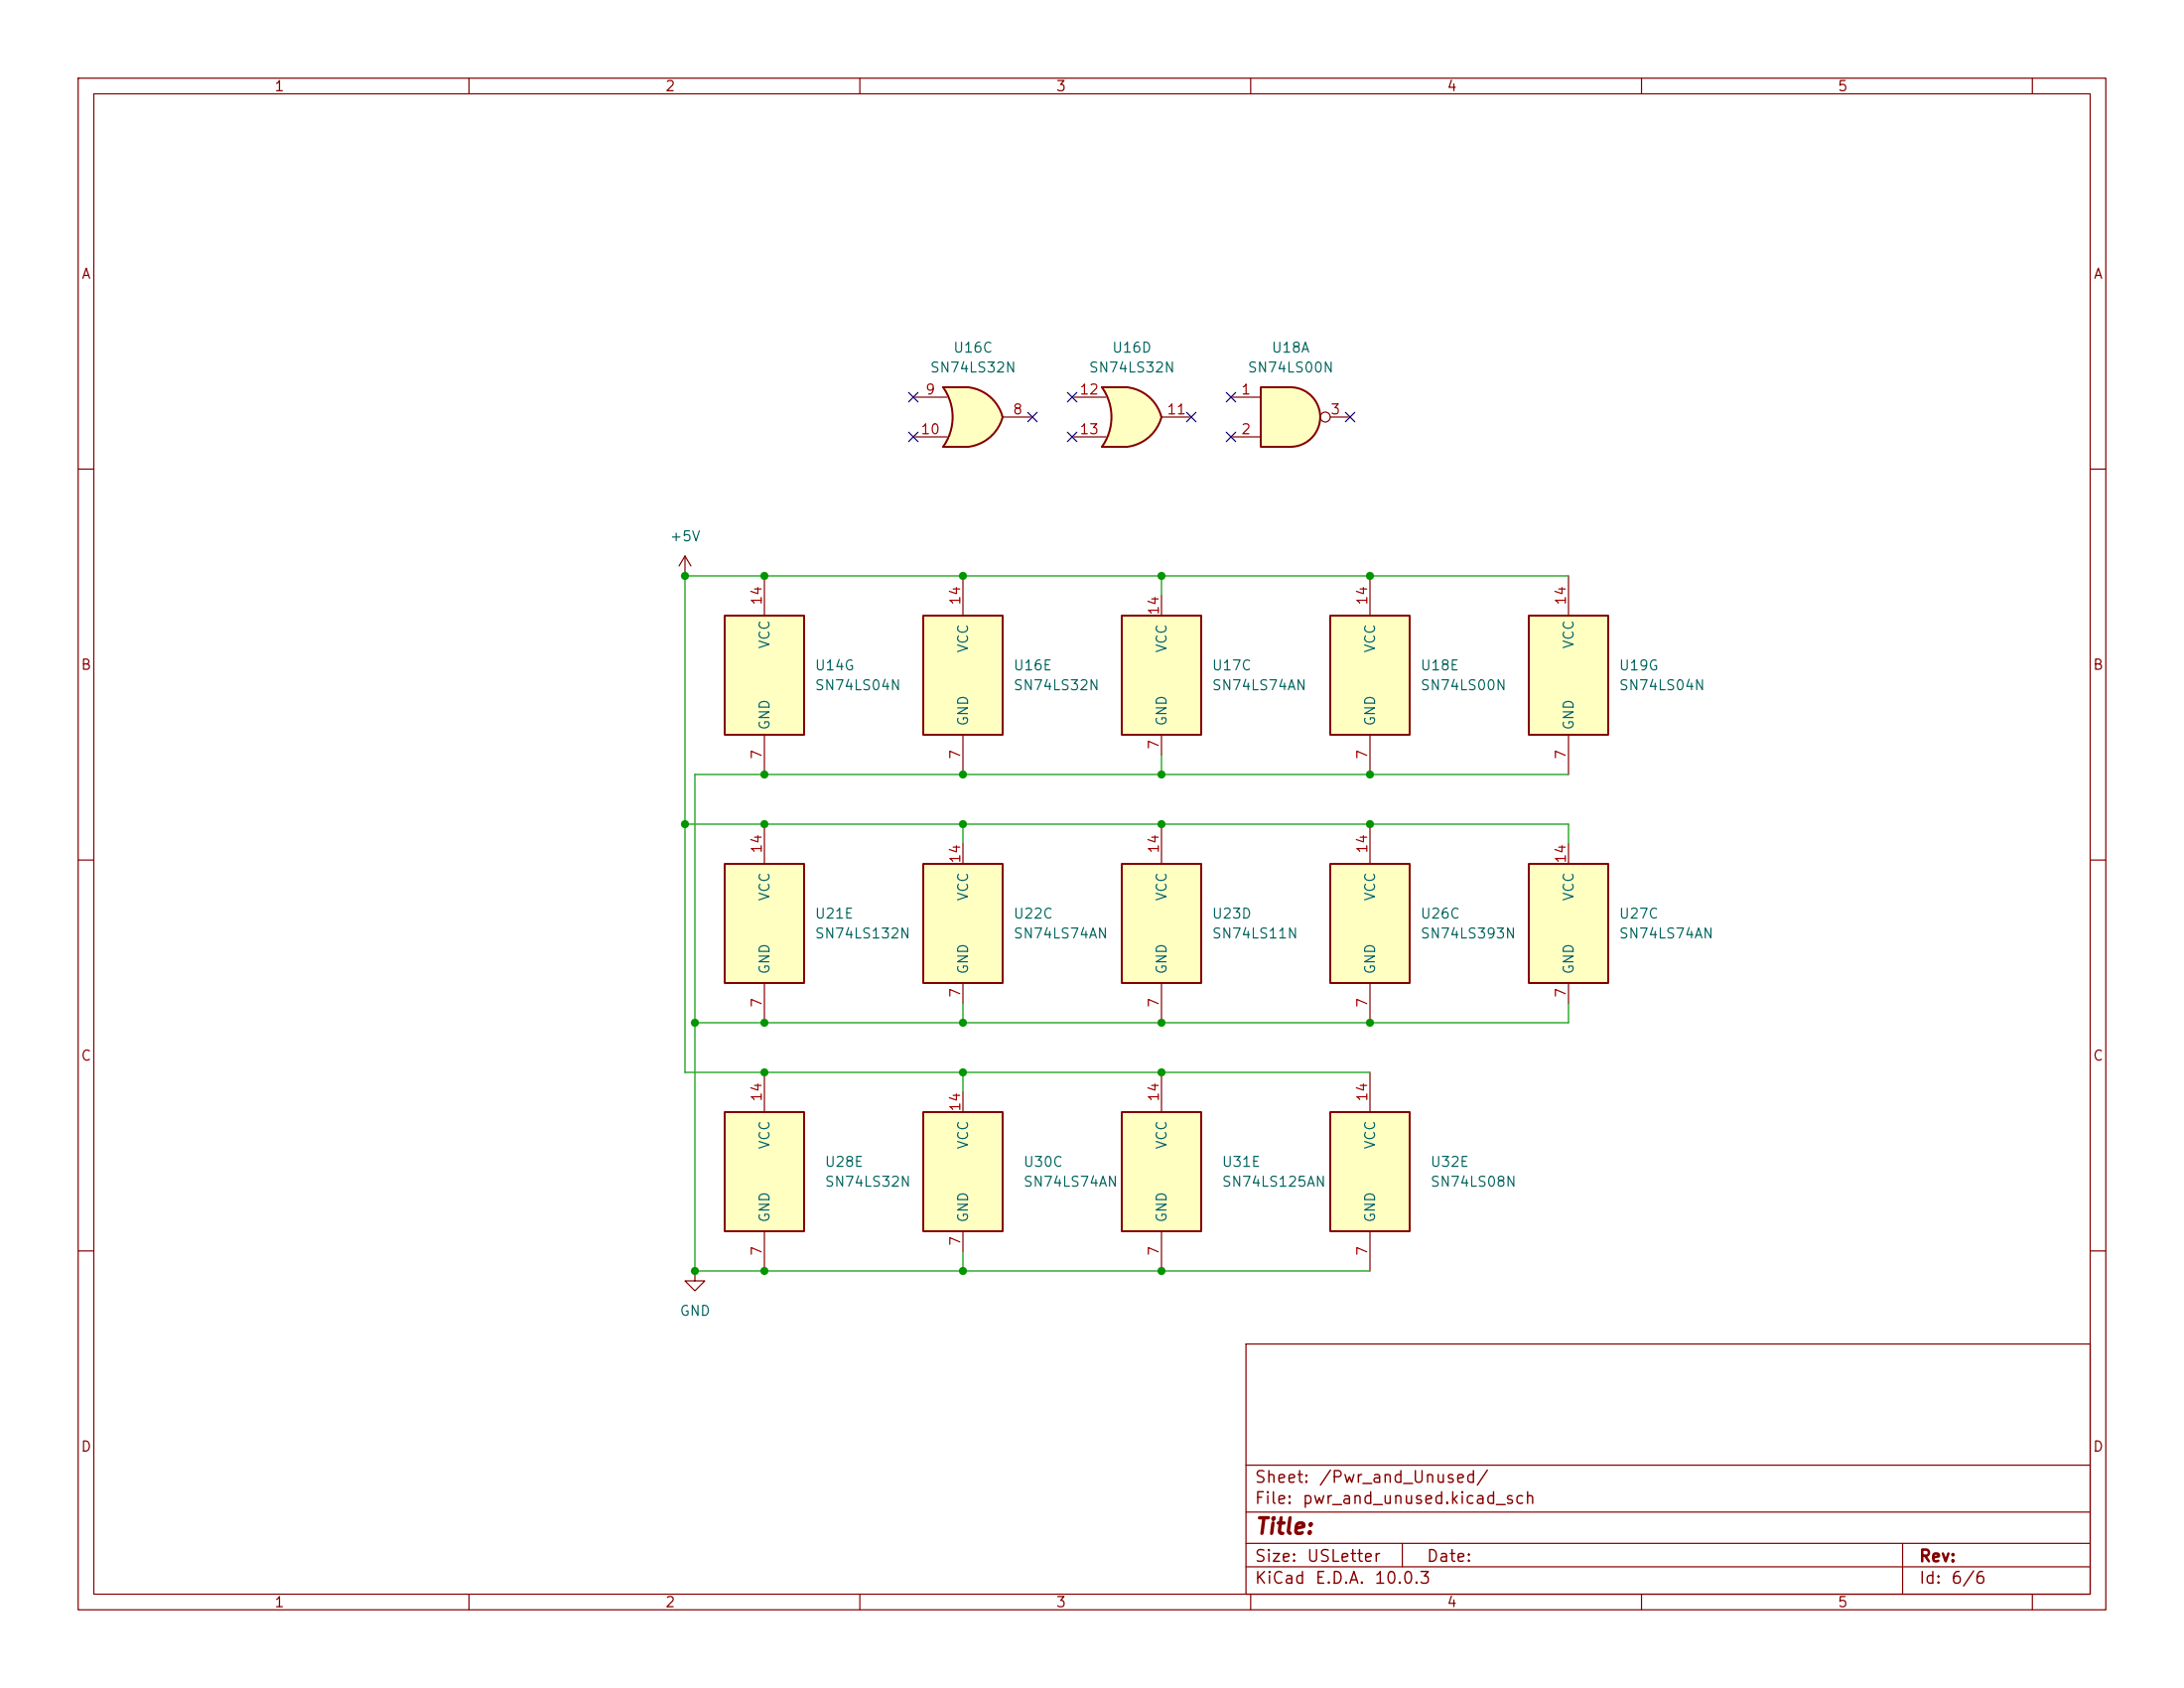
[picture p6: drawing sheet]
<svg xmlns="http://www.w3.org/2000/svg" width="279mm" height="216mm" viewBox="0 0 279 216" stroke-linecap="round" stroke-linejoin="round" font-family="sans-serif">
<g fill="none" stroke="#840000" stroke-width=".15">
<path d="M10 10h259.4v195.9h-259.4zM12 12h255.4v191.9h-255.4zM60 10v2M110 10v2M160 10v2M210 10v2M260 10v2M10 60h2M267.4 60h2M10 110h2M267.4 110h2M10 160h2"/>
<path d="M159.4 171.9h108v32h-108zM267.4 160h2M159.4 197.4h108M159.4 193.4h108M159.4 187.4h108M179.4 197.4v3M243.4 197.4v6.5M60 203.9v2M110 203.9v2M159.4 200.4h108M160 203.9v2M210 203.9v2"/>
<path d="M260 203.9v2"/>
</g>
<path d="M170.2 78.7h10.1v15.3h-10.1z" fill="#ffffc2"/>
<path d="M170.2 78.7h10.1v15.3h-10.1z" fill="none" stroke="#840000" stroke-width=".25"/>
<path d="M175.3 73.7v5M175.3 94v5.1" fill="none" stroke="#840000" stroke-width=".15"/>
<path d="M92.7 78.7h10.2v15.3h-10.2z" fill="#ffffc2"/>
<path d="M92.7 78.7h10.2v15.3h-10.2z" fill="none" stroke="#840000" stroke-width=".25"/>
<path d="M97.8 73.7v5M97.8 94v5.1" fill="none" stroke="#840000" stroke-width=".15"/>
<path d="M118.1 110.5h10.2v15.2h-10.2z" fill="#ffffc2"/>
<path d="M118.1 110.5h10.2v15.2h-10.2z" fill="none" stroke="#840000" stroke-width=".25"/>
<path d="M123.2 108v2.5M123.2 125.7v2.6" fill="none" stroke="#840000" stroke-width=".15"/>
<path d="M92.7 110.5h10.2v15.2h-10.2z" fill="#ffffc2"/>
<path d="M92.7 110.5h10.2v15.2h-10.2z" fill="none" stroke="#840000" stroke-width=".25"/>
<path d="M97.8 105.4v5.1M97.8 125.7v5.1" fill="none" stroke="#840000" stroke-width=".15"/>
<path d="M165.1 49.5a3.8 3.8 0 0 1 3.8 3.8 3.8 3.8 0 0 1-3.8 3.9z" fill="#ffffc2" stroke="#ffffc2" stroke-width=".13"/>
<path d="M161.3 49.5h3.8v7.7h-3.8z" fill="#ffffc2"/>
<path d="M161.3 49.5h3.8a3.8 3.8 0 0 1 3.8 3.8 3.8 3.8 0 0 1-3.8 3.9h-3.8z" fill="none" stroke="#840000" stroke-width=".25"/>
<g fill="none" stroke="#840000" stroke-width=".15">
<path d="M157.5 50.8h3.8M157.5 55.9h3.8M170.2 53.3h2.5"/>
<circle cx="169.5" cy="53.3" r=".63"/>
</g>
<path d="M143.5 78.7h10.2v15.3h-10.2z" fill="#ffffc2"/>
<path d="M143.5 78.7h10.2v15.3h-10.2z" fill="none" stroke="#840000" stroke-width=".25"/>
<path d="M87.6 73.7h.1M87.6 71.1l-.7 1.3M87.6 71.1l.8 1.3M87.6 71.1v2.6M148.6 76.2v2.5M148.6 94v2.5" fill="none" stroke="#840000" stroke-width=".15"/>
<path d="M92.7 142.2h10.2v15.3h-10.2z" fill="#ffffc2"/>
<path d="M92.7 142.2h10.2v15.3h-10.2z" fill="none" stroke="#840000" stroke-width=".25"/>
<path d="M97.8 137.2v5M97.8 157.5v5.1" fill="none" stroke="#840000" stroke-width=".15"/>
<path d="M118.1 78.7h10.2v15.3h-10.2z" fill="#ffffc2"/>
<path d="M118.1 78.7h10.2v15.3h-10.2z" fill="none" stroke="#840000" stroke-width=".25"/>
<path d="M123.2 73.7v5M123.2 94v5.1" fill="none" stroke="#840000" stroke-width=".15"/>
<path d="M143.5 110.5h10.2v15.2h-10.2z" fill="#ffffc2"/>
<path d="M143.5 110.5h10.2v15.2h-10.2z" fill="none" stroke="#840000" stroke-width=".25"/>
<path d="M148.6 105.4v5.1M148.6 125.7v5.1" fill="none" stroke="#840000" stroke-width=".15"/>
<path d="M120.6 49.5h3.2M120.6 57.2h3.2" fill="none" stroke="#ffffc2" stroke-width=".13"/>
<g fill="#ffffc2" stroke="#ffffc2" stroke-width=".13">
<path d="M123.2 52l5.1 1.3a5.2 5.2 0 0 1-4.4 3.9z"/>
<path d="M123.9 49.5a5.1 5.1 0 0 1 4.4 3.8l-5 1.3z"/>
</g>
<path d="M120.6 49.5h3.2v7.7h-3.2a6.7 6.7 0 0 0 0-7.7z" fill="#ffffc2"/>
<path d="M123.8 49.5h-3.2a6.6 6.6 0 0 1 0 7.7h3.2M123.9 49.5a5.2 5.2 0 0 1 4.4 3.8 5.2 5.2 0 0 1-4.4 3.9" fill="none" stroke="#840000" stroke-width=".25"/>
<path d="M116.8 50.8h4.4M116.8 55.9h4.4M128.3 53.3h3.8M88.9 162.6v1.2h1.3l-1.3 1.3-1.3-1.3h1.3M88.9 162.6h.1" fill="none" stroke="#840000" stroke-width=".15"/>
<path d="M141 49.5h3.1M141 57.2h3.1" fill="none" stroke="#ffffc2" stroke-width=".13"/>
<g fill="#ffffc2" stroke="#ffffc2" stroke-width=".13">
<path d="M143.6 52l5 1.3a5.2 5.2 0 0 1-4.4 3.9z"/>
<path d="M144.2 49.5a5.1 5.1 0 0 1 4.4 3.8l-5 1.3z"/>
</g>
<path d="M141 49.5h3.1v7.7h-3.1a6.7 6.7 0 0 0 0-7.7z" fill="#ffffc2"/>
<path d="M144.1 49.5h-3.1a6.6 6.6 0 0 1 0 7.7h3.1M144.2 49.5a5.2 5.2 0 0 1 4.4 3.8 5.2 5.2 0 0 1-4.4 3.9" fill="none" stroke="#840000" stroke-width=".25"/>
<path d="M137.2 50.8h4.3M137.2 55.9h4.3M148.6 53.3h3.8" fill="none" stroke="#840000" stroke-width=".15"/>
<path d="M143.5 142.2h10.2v15.3h-10.2z" fill="#ffffc2"/>
<path d="M143.5 142.2h10.2v15.3h-10.2z" fill="none" stroke="#840000" stroke-width=".25"/>
<path d="M148.6 137.2v5M148.6 157.5v5.1" fill="none" stroke="#840000" stroke-width=".15"/>
<path d="M170.2 110.5h10.1v15.2h-10.1z" fill="#ffffc2"/>
<path d="M170.2 110.5h10.1v15.2h-10.1z" fill="none" stroke="#840000" stroke-width=".25"/>
<path d="M175.3 105.4v5.1M175.3 125.7v5.1" fill="none" stroke="#840000" stroke-width=".15"/>
<path d="M118.1 142.2h10.2v15.3h-10.2z" fill="#ffffc2"/>
<path d="M118.1 142.2h10.2v15.3h-10.2z" fill="none" stroke="#840000" stroke-width=".25"/>
<path d="M123.2 139.7v2.5M123.2 157.5v2.5" fill="none" stroke="#840000" stroke-width=".15"/>
<path d="M195.6 110.5h10.1v15.2h-10.1z" fill="#ffffc2"/>
<path d="M195.6 110.5h10.1v15.2h-10.1z" fill="none" stroke="#840000" stroke-width=".25"/>
<path d="M200.7 108v2.5M200.7 125.7v2.6" fill="none" stroke="#840000" stroke-width=".15"/>
<path d="M195.6 78.7h10.1v15.3h-10.1z" fill="#ffffc2"/>
<path d="M195.6 78.7h10.1v15.3h-10.1z" fill="none" stroke="#840000" stroke-width=".25"/>
<path d="M200.7 73.7v5M200.7 94v5.1" fill="none" stroke="#840000" stroke-width=".15"/>
<path d="M170.2 142.2h10.1v15.3h-10.1z" fill="#ffffc2"/>
<path d="M170.2 142.2h10.1v15.3h-10.1z" fill="none" stroke="#840000" stroke-width=".25"/>
<path d="M175.3 137.2v5M175.3 157.5v5.1" fill="none" stroke="#840000" stroke-width=".15"/>
<path d="M148.6 73.7v2.5M200.7 73.7h-113.1v63.5h87.7M148.6 96.5v2.6M200.7 99.1h-111.8v63.5h86.4M87.6 105.4h113.1v2.6M123.2 105.4v2.6M123.2 128.3v2.5M123.2 137.2v2.5M200.7 128.3v2.5h-111.8M123.2 160v2.6" fill="none" stroke="#009600" stroke-width=".15"/>
<g fill="none" stroke="#000084" stroke-width=".15">
<path d="M116.2 50.2l1.2 1.2M116.2 55.3l1.2 1.2M117.4 50.2l-1.2 1.2M117.4 55.3l-1.2 1.2M131.5 52.7l1.2 1.2M132.7 52.7l-1.2 1.2M136.6 55.3l1.2 1.2M136.6 50.2l1.2 1.2M137.8 55.3l-1.2 1.2M137.8 50.2l-1.2 1.2M151.8 52.7l1.2 1.2M153 52.7l-1.2 1.2"/>
<path d="M156.9 50.2l1.2 1.2M156.9 55.3l1.2 1.2M158.1 50.2l-1.2 1.2M158.1 55.3l-1.2 1.2M172.1 52.7l1.2 1.2M173.3 52.7l-1.2 1.2"/>
</g>
<g fill="#009600" stroke="#009600" stroke-width=".13">
<circle cx="123.2" cy="130.8" r=".46"/>
<circle cx="123.2" cy="137.2" r=".46"/>
<circle cx="97.8" cy="162.6" r=".46"/>
<circle cx="97.8" cy="137.2" r=".46"/>
<circle cx="123.2" cy="162.6" r=".46"/>
<circle cx="148.6" cy="137.2" r=".46"/>
<circle cx="148.6" cy="130.8" r=".46"/>
<circle cx="148.6" cy="162.6" r=".46"/>
<circle cx="88.9" cy="130.8" r=".46"/>
<circle cx="97.8" cy="130.8" r=".46"/>
<circle cx="88.9" cy="162.6" r=".46"/>
<circle cx="175.3" cy="130.8" r=".46"/>
<circle cx="175.3" cy="105.4" r=".46"/>
<circle cx="148.6" cy="105.4" r=".46"/>
<circle cx="148.6" cy="99.1" r=".46"/>
<circle cx="148.6" cy="73.7" r=".46"/>
<circle cx="123.2" cy="99.1" r=".46"/>
<circle cx="123.2" cy="105.4" r=".46"/>
<circle cx="87.6" cy="73.7" r=".46"/>
<circle cx="123.2" cy="73.7" r=".46"/>
<circle cx="97.8" cy="73.7" r=".46"/>
<circle cx="175.3" cy="73.7" r=".46"/>
<circle cx="175.3" cy="99.1" r=".46"/>
<circle cx="97.8" cy="99.1" r=".46"/>
<circle cx="87.6" cy="105.4" r=".46"/>
<circle cx="97.8" cy="105.4" r=".46"/>
</g>
<text font-size="2" fill="#840000" x="160.4" y="196.7">Title:</text>
<g font-size="1.5" fill="#840000">
<text x="160.4" y="190">Sheet:</text>
<text x="168.6" y="190">/Pwr_and_Unused/</text>
<text x="160.4" y="192.7">File:</text>
<text x="166.5" y="192.7">pwr_and_unused.kicad_sch</text>
<text x="160.4" y="202.9">KiCad</text>
<text x="160.4" y="200.1">Size:</text>
<text x="167.1" y="200.1">USLetter</text>
<text x="168.1" y="202.9">E.D.A.</text>
<text x="175.7" y="202.9">10.0.3</text>
<text x="182.4" y="200.1">Date:</text>
<text x="245.4" y="200.1">Rev:</text>
<text x="245.4" y="202.9">Id:</text>
<text x="249.5" y="202.9">6/6</text>
</g>
<g font-size="1.3" fill="#840000">
<text x="35" y="12">1</text>
<text x="85" y="12">2</text>
<text x="135" y="12">3</text>
<text x="185" y="12">4</text>
<text x="235" y="12">5</text>
<text x="10.3" y="36">A</text>
<text x="267.7" y="36">A</text>
<text x="10.3" y="86">B</text>
<text x="267.7" y="86">B</text>
<text x="10.3" y="136">C</text>
<text x="267.7" y="136">C</text>
<text x="10.3" y="186">D</text>
<text x="267.7" y="186">D</text>
<text x="35" y="205.9">1</text>
<text x="85" y="205.9">2</text>
<text x="135" y="205.9">3</text>
<text x="185" y="205.9">4</text>
<text x="235" y="205.9">5</text>
</g>
<g font-size="1.3" fill="#006464">
<text x="118.9" y="48">SN74LS32N</text>
<text x="121.8" y="45.4">U16C</text>
<text x="139.2" y="48">SN74LS32N</text>
<text x="142.2" y="45.4">U16D</text>
<text x="159.5" y="48">SN74LS00N</text>
<text x="162.6" y="45.4">U18A</text>
<text x="85.6" y="69.6">+5V</text>
<text x="98.8" y="83.1" transform="rotate(-90 98.8 83.1)">VCC</text>
<text x="124.2" y="83.6" transform="rotate(-90 124.2 83.6)">VCC</text>
<text x="149.6" y="83.6" transform="rotate(-90 149.6 83.6)">VCC</text>
<text x="176.2" y="83.6" transform="rotate(-90 176.2 83.6)">VCC</text>
<text x="201.6" y="83.1" transform="rotate(-90 201.6 83.1)">VCC</text>
<text x="104.1" y="86.1">U14G</text>
<text x="104.1" y="88.6">SN74LS04N</text>
<text x="129.5" y="86.1">U16E</text>
<text x="129.5" y="88.6">SN74LS32N</text>
<text x="154.9" y="86.1">U17C</text>
<text x="154.9" y="88.6">SN74LS74AN</text>
<text x="181.6" y="86.1">U18E</text>
<text x="181.6" y="88.6">SN74LS00N</text>
<text x="207" y="86.1">U19G</text>
<text x="207" y="88.6">SN74LS04N</text>
<text x="98.8" y="93.5" transform="rotate(-90 98.8 93.5)">GND</text>
<text x="124.2" y="93" transform="rotate(-90 124.2 93)">GND</text>
<text x="149.6" y="93" transform="rotate(-90 149.6 93)">GND</text>
<text x="176.2" y="93" transform="rotate(-90 176.2 93)">GND</text>
<text x="201.6" y="93.5" transform="rotate(-90 201.6 93.5)">GND</text>
<text x="98.8" y="115.3" transform="rotate(-90 98.8 115.3)">VCC</text>
<text x="104.1" y="117.8">U21E</text>
<text x="124.2" y="115.3" transform="rotate(-90 124.2 115.3)">VCC</text>
<text x="129.5" y="117.8">U22C</text>
<text x="149.6" y="115.3" transform="rotate(-90 149.6 115.3)">VCC</text>
<text x="154.9" y="117.8">U23D</text>
<text x="176.2" y="115.3" transform="rotate(-90 176.2 115.3)">VCC</text>
<text x="181.6" y="117.8">U26C</text>
<text x="201.6" y="115.3" transform="rotate(-90 201.6 115.3)">VCC</text>
<text x="207" y="117.8">U27C</text>
<text x="98.8" y="124.7" transform="rotate(-90 98.8 124.7)">GND</text>
<text x="104.1" y="120.4">SN74LS132N</text>
<text x="124.2" y="124.7" transform="rotate(-90 124.2 124.7)">GND</text>
<text x="129.5" y="120.4">SN74LS74AN</text>
<text x="149.6" y="124.7" transform="rotate(-90 149.6 124.7)">GND</text>
<text x="154.9" y="120.4">SN74LS11N</text>
<text x="176.2" y="124.7" transform="rotate(-90 176.2 124.7)">GND</text>
<text x="181.6" y="120.4">SN74LS393N</text>
<text x="201.6" y="124.7" transform="rotate(-90 201.6 124.7)">GND</text>
<text x="207" y="120.4">SN74LS74AN</text>
<text x="98.8" y="147.1" transform="rotate(-90 98.8 147.1)">VCC</text>
<text x="105.4" y="149.6">U28E</text>
<text x="124.2" y="147.1" transform="rotate(-90 124.2 147.1)">VCC</text>
<text x="130.8" y="149.6">U30C</text>
<text x="149.6" y="147.1" transform="rotate(-90 149.6 147.1)">VCC</text>
<text x="156.2" y="149.6">U31E</text>
<text x="176.2" y="147.1" transform="rotate(-90 176.2 147.1)">VCC</text>
<text x="182.9" y="149.6">U32E</text>
<text x="105.4" y="152.1">SN74LS32N</text>
<text x="130.8" y="152.1">SN74LS74AN</text>
<text x="156.2" y="152.1">SN74LS125AN</text>
<text x="182.9" y="152.1">SN74LS08N</text>
<text x="98.8" y="156.5" transform="rotate(-90 98.8 156.5)">GND</text>
<text x="124.2" y="156.5" transform="rotate(-90 124.2 156.5)">GND</text>
<text x="149.6" y="156.5" transform="rotate(-90 149.6 156.5)">GND</text>
<text x="176.2" y="156.5" transform="rotate(-90 176.2 156.5)">GND</text>
<text x="86.9" y="168.6">GND</text>
</g>
<g font-size="1.3" fill="#a90000">
<text x="118.3" y="50.8">9</text>
<text x="129.5" y="53.3">8</text>
<text x="138" y="50.8">12</text>
<text x="149.2" y="53.3">11</text>
<text x="158.7" y="50.8">1</text>
<text x="170.1" y="53.3">3</text>
<text x="117.7" y="55.9">10</text>
<text x="138" y="55.9">13</text>
<text x="158.7" y="55.9">2</text>
<text x="97.8" y="77.5" transform="rotate(-90 97.8 77.5)">14</text>
<text x="123.2" y="77.5" transform="rotate(-90 123.2 77.5)">14</text>
<text x="175.2" y="77.5" transform="rotate(-90 175.2 77.5)">14</text>
<text x="200.6" y="77.5" transform="rotate(-90 200.6 77.5)">14</text>
<text x="148.6" y="78.8" transform="rotate(-90 148.6 78.8)">14</text>
<text x="148.6" y="96" transform="rotate(-90 148.6 96)">7</text>
<text x="97.8" y="97.2" transform="rotate(-90 97.8 97.2)">7</text>
<text x="123.2" y="97.2" transform="rotate(-90 123.2 97.2)">7</text>
<text x="175.2" y="97.2" transform="rotate(-90 175.2 97.2)">7</text>
<text x="200.6" y="97.2" transform="rotate(-90 200.6 97.2)">7</text>
<text x="97.8" y="109.3" transform="rotate(-90 97.8 109.3)">14</text>
<text x="123.2" y="110.5" transform="rotate(-90 123.2 110.5)">14</text>
<text x="148.6" y="109.3" transform="rotate(-90 148.6 109.3)">14</text>
<text x="175.2" y="109.3" transform="rotate(-90 175.2 109.3)">14</text>
<text x="200.6" y="110.5" transform="rotate(-90 200.6 110.5)">14</text>
<text x="97.8" y="129" transform="rotate(-90 97.8 129)">7</text>
<text x="123.2" y="127.7" transform="rotate(-90 123.2 127.7)">7</text>
<text x="148.6" y="129" transform="rotate(-90 148.6 129)">7</text>
<text x="175.2" y="129" transform="rotate(-90 175.2 129)">7</text>
<text x="200.6" y="127.7" transform="rotate(-90 200.6 127.7)">7</text>
<text x="97.8" y="141" transform="rotate(-90 97.8 141)">14</text>
<text x="123.2" y="142.3" transform="rotate(-90 123.2 142.3)">14</text>
<text x="148.6" y="141" transform="rotate(-90 148.6 141)">14</text>
<text x="175.2" y="141" transform="rotate(-90 175.2 141)">14</text>
<text x="97.8" y="160.7" transform="rotate(-90 97.8 160.7)">7</text>
<text x="123.2" y="159.5" transform="rotate(-90 123.2 159.5)">7</text>
<text x="148.6" y="160.7" transform="rotate(-90 148.6 160.7)">7</text>
<text x="175.2" y="160.7" transform="rotate(-90 175.2 160.7)">7</text>
</g>
</svg>
